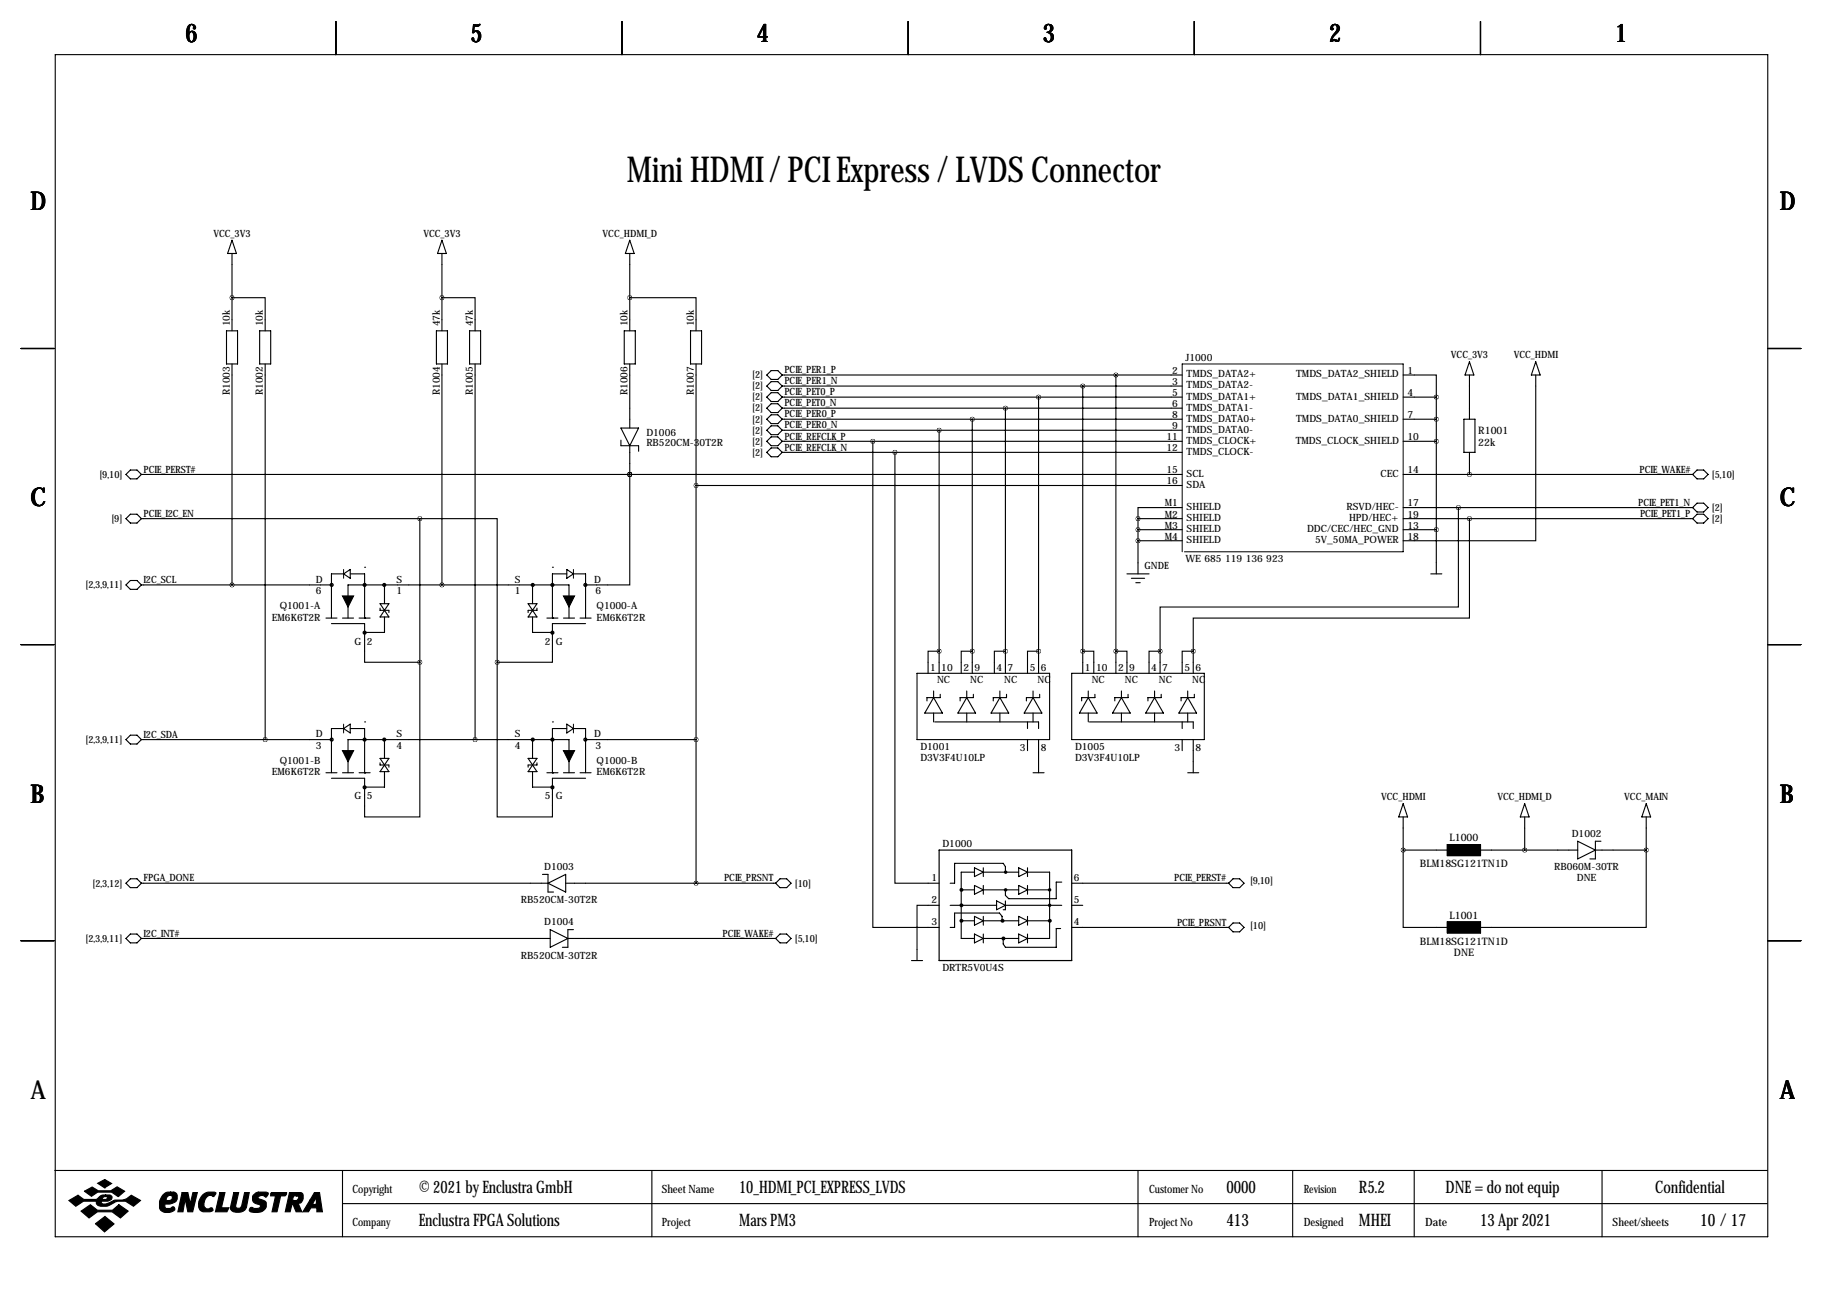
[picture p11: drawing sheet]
<svg xmlns="http://www.w3.org/2000/svg" width="419mm" height="297mm" viewBox="0 0 419 297" stroke-linecap="round" stroke-linejoin="round" font-family="sans-serif">
<g fill="none" stroke="#000" stroke-width=".25">
<path d="M12.7 12.6h393.7v271.7h-393.7zM77.2 4.9v7.7M143 4.9v7.7M208.8 4.9v7.7M274.6 4.9v7.7M340.4 4.9v7.7M53.3 58.3v17.8M53.3 55.2l1.1 3.1h-2.1zM101.6 58.3v17.8M101.6 55.2l1 3.1h-2zM144.8 58.3v17.8M144.8 55.2l1 3.1h-2z"/>
<path d="M52.1 76.1h2.5v7.6h-2.5zM53.3 68.4h7.7v7.7M59.7 76.1h2.5v7.6h-2.5zM100.3 76.1h2.6v7.6h-2.6zM101.6 68.4h7.6v7.7M107.9 76.1h2.6v7.6h-2.6zM143.5 76.1h2.5v7.6h-2.5zM144.8 68.4h15.2v7.7M158.7 76.1h2.6v7.6h-2.6zM4.8 80.1h7.6M53.3 83.7v50.8M61 83.7v86.3"/>
<path d="M101.6 83.7v50.8M109.2 83.7v86.3M142.7 98.4h4.1l-2 4.1zM144.8 83.7v14.7M160 83.7v119.4M176.3 91.3l1-1h1.5l1 1-1 1h-1.5zM176.3 93.8l1-1h1.5l1 1-1 1.1h-1.5zM176.3 96.4l1-1h1.5l1 1-1 1h-1.5zM176.3 98.9l1-1h1.5l1 1-1 1h-1.5zM176.3 86.2l1-1h1.5l1 1-1 1h-1.5zM176.3 88.8l1-1.1h1.5l1 1.1-1 1h-1.5zM179.8 96.4h92"/>
<path d="M179.8 86.2h92M179.8 88.8h92M179.8 91.3h92M179.8 93.8h92M179.8 98.9h92M215.9 98.9v55.9M223.5 96.4v58.4M231.1 93.8v61M238.8 91.3v63.5M248.9 88.8v66M256.5 86.2v68.6M322.6 86.2h7.6v5.1"/>
<path d="M322.6 96.4h7.6M322.6 91.3h7.6M330.2 91.3v40.6M336.5 96.4h2.6v7.6h-2.6zM337.8 86.2v10.2M337.8 83.2l1 3h-2zM353.1 86.2v38.1h-30.5M353.1 83.2l1 3h-2.1zM406.4 80.1h7.6M30 118.2h1.5l1 1-1 1.1h-1.5l-1-1.1zM30 108.1h1.5l1 1-1 1h-1.5l-1-1zM32.5 109.1h239.3"/>
<path d="M32.5 119.2h64M96.5 119.2h17.8v33.1M96.5 119.2v33.1M142.7 101.2v1.3h4.1v1.2M144.8 109.1h.1M144.8 109.1v25.4h-10.2M144.8 102.5v6.6M160 111.6h111.8M176.3 101.5l1-1.1h1.5l1 1.1-1 1h-1.5zM176.3 104l1-1h1.5l1 1-1 1h-1.5zM179.8 104h92M179.8 101.5h92"/>
<path d="M200.7 101.5v111.7h15.2M205.7 104v99.1h10.2M261.6 119.2v12.7M261.6 119.2h10.2M271.8 116.7h-10.2v2.5M322.6 101.5h7.6M322.6 109.1h66.5M322.6 116.7h66.5M322.6 119.2h66.5M335.3 116.7v22.9h-68.6v10.1M337.8 119.2v22.9h-63.5v7.6M337.8 104v5.1"/>
<path d="M390.1 115.7h1.6l1 1-1 1h-1.6l-1-1zM390.1 118.2h1.6l1 1-1 1.1h-1.6l-1-1.1zM390.1 108.1h1.6l1 1-1 1h-1.6l-1-1zM30 133.5h1.5l1 1-1 1h-1.5l-1-1zM32.5 134.5h43.7M79 131.9h-2.8v10.2M79 131.9l1.5-1v2.1zM80 137v-2.5h50.8v2.5M80 139.6v2.5M80.5 131.9h3.3v10.2M83.8 130.4h.1M87.4 138.8h2l-2 3h2z"/>
<path d="M87.4 139.8v.5h2v.5M88.4 134.5v4.3M121.4 138.8l2 3h-2l2-3zM122.4 134.5v4.3M123.4 139.8v.5h-2v.5M127 130.4h.1M130.3 131.9h-3.3v10.2M130.3 130.9l1.5 1-1.5 1.1zM130.8 139.6v2.5M131.8 131.9h2.8v10.2M259.1 131.9h5.1M260.1 133h3"/>
<path d="M261.1 134h1M261.6 121.8h10.2M261.6 124.3h10.2M322.6 121.8h7.6M328.9 131.9h2.6M4.8 148.2h7.6M74.9 142.1h2.6M76.2 143.4h7.6v8.9h12.7M78.7 142.1h2.6M82.5 142.1h2.6M83.8 142.1h.1M88.4 141.8v3.6h-4.6"/>
<path d="M96.5 152.3v35.5h-12.7v-8.9h-7.6M114.3 152.3v35.5h12.7v-8.9h7.6M122.4 141.8v3.6h4.6M125.7 142.1h2.6M127 142.1h.1M129.5 142.1h2.6M133.3 142.1h2.6M134.6 143.4h-7.6v8.9h-12.7M210.8 154.8h30.5v15.2h-30.5zM214.6 158.9v1.5M215.9 149.7h-2.5v5.1M216.2 159.6v.8h-3.1v.7"/>
<path d="M222.2 158.9v1.5M223.5 149.7h-2.5v5.1M223.8 159.6v.8h-3.1v.7M229.9 158.9v1.5M231.1 149.7h-2.5v5.1M231.4 159.6v.8h-3.1v.7M237.5 158.9v1.5M238.8 149.7h-2.6v5.1M239 159.6v.8h-3v.7M246.4 154.8h30.5v15.2h-30.5zM248.9 149.7h2.6v5.1M250.2 158.9v1.5"/>
<path d="M251.7 159.6v.8h-3v.7M256.5 149.7h2.6v5.1M257.8 158.9v1.5M259.3 159.6v.8h-3v.7M265.4 158.9v1.5M266.7 149.7h-2.5v5.1M266.7 149.7v5.1M267 159.6v.8h-3.1v.7M273 158.9v1.5M274.3 149.7h-2.5v5.1M274.3 149.7v5.1M274.6 159.6v.8h-3.1v.7"/>
<path d="M406.4 148.2h7.6M30 169h1.5l1 1-1 1.1h-1.5l-1-1.1zM32.5 170h43.7M74.9 177.7h2.6M78.7 177.7h2.6M79 167.5h-2.8v10.2M79 167.5l1.5-1v2zM80 172.6v-2.6h50.8v2.6M80 175.1v2.6M80.5 167.5h3.3v10.2M82.5 177.7h2.6M83.8 166h.1"/>
<path d="M83.8 177.7h.1M87.4 174.4h2l-2 3h2zM87.4 175.4v.5h2v.5M88.4 177.4v3.6h-4.6M88.4 170v4.4M121.4 174.4l2 3h-2l2-3zM122.4 170v4.4M122.4 177.4v3.6h4.6M123.4 175.4v.5h-2v.5M125.7 177.7h2.6M127 166h.1M127 177.7h.1"/>
<path d="M129.5 177.7h2.6M130.3 167.5h-3.3v10.2M130.3 166.5l1.5 1-1.5 1zM130.8 175.1v2.6M131.8 167.5h2.8v10.2M133.3 177.7h2.6M134.6 170h25.4M214.6 163.9v2.1M214.6 160.4l2.1 3.5h-4.1zM214.9 166h23.9v1.5M222.2 163.9v2.1M222.2 160.4l2.1 3.5h-4.1z"/>
<path d="M229.9 160.4l2 3.5h-4.1zM229.9 163.9v2.1M236.2 166v1.5M236.2 170v2.6M237.5 163.9v2.1M237.5 160.4l2 3.5h-4zM237.5 177.7h2.5M238.8 170v7.7M250.2 160.4l2 3.5h-4zM250.2 163.9v2.1M250.4 166h23.9v1.5M257.8 160.4l2 3.5h-4z"/>
<path d="M257.8 163.9v2.1M265.4 160.4l2.1 3.5h-4.1zM265.4 163.9v2.1M271.8 166v1.5M271.8 170v2.6M273 160.4l2.1 3.5h-4.1zM273 163.9v2.1M273 177.7h2.6M274.3 170v7.7M224 199.5l2.1 1-2.1 1zM226.1 199.5v2M234.2 199.5l2 1-2 1z"/>
<path d="M236.2 199.5v2M322.6 195.4v17.8h10.1M322.6 195.4h10.1M322.6 184.8l1 3h-2zM322.6 187.8v7.6M332.7 194.2h7.7v2.5h-7.7zM340.4 195.4h22.3M350.5 184.8l1 3h-2zM350.5 187.8v7.6M362.7 193.4l4.1 2-4.1 2.1zM366.8 195.4h11.7M368 193.4h-1.2v4.1h-1.3"/>
<path d="M378.5 195.4v17.8h-38.1M378.5 184.8l1 3h-2.1zM378.5 187.8v7.6M4.8 216.3h7.6M30 202h1.5l1 1.1-1 1h-1.5l-1-1zM30 214.7h1.5l1 1.1-1 1h-1.5l-1-1zM32.5 215.8h94M32.5 203.1h93.5M124.7 201h1.3v4.1h1.3M126 203.1l4-2.1v4.1zM126.5 213.7l4.1 2.1-4.1 2zM130 203.1h48.3"/>
<path d="M130.6 215.8h47.7M131.8 213.7h-1.2v4.1h-1.3M178.3 203.1l1-1.1h1.5l1.1 1.1-1.1 1h-1.5zM179.3 214.7h1.5l1.1 1.1-1.1 1h-1.5l-1-1zM215.9 208.1h-5.1v12.7M218.4 208.1h10.7M221 204.6h3M221 211.7h3M224 203.6l2.1 1-2.1 1zM224 210.7l2.1 1-2.1 1zM224 214.7l2.1 1.1-2.1 1zM224 200.5h-3v15.3h3"/>
<path d="M226.1 203.6v2M226.1 210.7v2M226.1 214.7v2.1M226.1 200.5h8.1M226.1 204.6h8.1M226.1 211.7h8.1M226.1 215.8h8.1M229.1 207.1l2 1-2 1.1zM230.4 211.7v-1l-.6-.8h-10.3v3.3h-1.1M231.1 200.5v-1.3l-.5-.7h-11.1v4.6h-1.1M231.1 207.1v2.1h-.5M231.1 208.1h13"/>
<path d="M234.2 203.6l2 1-2 1zM234.2 210.7l2 1-2 1zM234.2 214.7l2 1.1-2 1zM236.2 203.6v2M236.2 210.7v2M236.2 214.7v2.1M236.2 200.5h5.1v15.3h-5.1M236.2 204.6h5.1M236.2 211.7h5.1M243.8 213.5h-1v4.3h-11.7l-.5-.8v-1.2M244.1 202.8h-1.3v3.8h-10.9l-.8-.7v-1.3M246.4 208.1h2.5"/>
<path d="M246.4 203.1h36M246.4 213.2h36M282.4 213.2l1.1-1h1.5l1 1-1 1h-1.5zM283.5 202h1.5l1 1.1-1 1h-1.5l-1.1-1zM332.7 211.9h7.7v2.6h-7.7zM406.4 216.3h7.6M209.5 220.8h2.6M12.6 269.1h393.7M78.7 269.1v15.2M78.7 276.7h327.6M149.9 269.1v15.2M261.6 269.1v15.2"/>
<path d="M297.2 269.1v15.2M325.1 269.1v15.2M368.3 269.1v15.2"/>
</g>
<g fill="#000" stroke="#000" stroke-width=".25">
<path d="M78.7 137h2.6l-1.3 2.6zM129.5 137h2.6l-1.3 2.6zM78.7 172.6h2.6l-1.3 2.5zM129.5 172.6h2.6l-1.3 2.5zM332.7 194.2h7.7v2.5h-7.7zM332.7 211.9h7.7v2.6h-7.7zM15.8 276l2.1-1.2 1.4 1h2.8l.3-.2a1.77 1.77 0 0 1 1.9-.9v.4l-.6 .2-.2 .5h.9l.3-.6-.4-.1v-.4h.9a.59 .59 0 0 1 .6 .7l-.2 .4-.8 .4h-1.4l-.1 .1 .1 .4a3.2 3.2 0 0 0 2.7-.7l.3-.1a4 4 0 0 0 3.8-1.1l2.1 1.2-1.6 1.3a4 4 0 0 0-5.5-.2 2.66 2.66 0 0 1-2.9-.2l-.1-.7h-3l-1.8 1.1zM19.4 273.9l1.8-1 1.4 .9h2.9l1.4-.9 1.8 1-1.5 1.2-1.5-1h-3.2l-1.5 .9zM22.5 272l1.6-.8 1.6 .9-1.6 1zM18.6 278.4l2.2-1.4 1.6 1.2h3.5l1.4-1.2 2.2 1.4-1.8 1.6-1.9-1.4h-3.4l-1.9 1.4zM37.4 274.7a1.75 1.75 0 0 1 1.8-.6v.7a.82 .82 0 0 0-.8 1.2h.6a.6 .6 0 0 0 .6-.5 .6 .6 0 0 0-.4-.7v-.7h.8l.5 .3a1.61 1.61 0 0 1 0 1.7 1.61 1.61 0 0 1-1.5 .7h-1v.9l.2 .1h.9l.7-.4 .4 .4a1.06 1.06 0 0 1-1.3 1 1.82 1.82 0 0 1-2.2-1.1 3.5 3.5 0 0 1 .7-3zM41.9 274.2h1.3l.5 2.6 .6-2.6h1.1l-1.1 4.4h-1.1l-.6-2.9-.5 2.9h-1.2z"/>
<path d="M46.7 274.6a2.78 2.78 0 0 1 2.9-.4l-.4 .9a1.32 1.32 0 0 0-2.1 .8l-.2 .8a.98 .98 0 0 0 1.1 1.2 .55 .55 0 0 1 .6-.2 .55 .55 0 0 1 .4 .6l-.7 .3-1.8-.1a1.79 1.79 0 0 1-.8-2.3zM50.5 274.2h1.2l-.8 3.5h1.7l-.4 .9h-2.7zM53.7 274.2h1.2l-.7 3.1a.73 .73 0 0 0 .7 .5 .73 .73 0 0 0 .7-.6l.6-3h1.1l-.7 3.4a2.28 2.28 0 0 1-3.6 .4v-.4zM58.3 274.7l.8-.6h2.1l.5 .2v.2l-.6 .7a.96 .96 0 0 0-1-.4 .96 .96 0 0 0-.8 .6l1.7 .8a1.71 1.71 0 0 1-.1 1.8 1.71 1.71 0 0 1-1.7 .8l-1.4-.2a.51 .51 0 0 1-.4-.7 .51 .51 0 0 1 .8-.2l1 .1a.52 .52 0 0 0 .6-.2 .52 .52 0 0 0-.2-.7 1.39 1.39 0 0 1-1.4-.6 1.39 1.39 0 0 1 .1-1.6zM62.2 274.4l.2-.2h3.5l-.1 .4-.3 .3h-1l-.8 3.7h-1.2l.8-3.7h-1.1zM66.5 274.2h1.7v.7h-.7l-.2 1.1h.9l.3-.3a.44 .44 0 0 0 .1-.5 .44 .44 0 0 0-.4-.3v-.7h1l.3 .2 .2 .3v.9a1.03 1.03 0 0 1-1.2 1l.9 2h-1.3l-.8-1.8h-.1l-.5 1.8h-1.1zM72.3 274.2h1.2l.6 4.4h-1.3v-.9h-1.3l-.6 .9h-1.3l1.7-2.7h1l-.4 .8 .2 .2h.4l.2-.2v-1.5l-.4 .7h-1zM21.9 281.3l2.2-1.6 2.1 1.7-2.2 1.8z"/>
</g>
<path d="M215.9 195.4h30.5v25.4h-30.5z" fill="none" stroke="#000" stroke-width=".28"/>
<g fill="none" stroke="#000" stroke-width=".38">
<circle cx="221" cy="208.1" r=".25"/>
<circle cx="221" cy="211.7" r=".25"/>
<circle cx="221" cy="204.6" r=".25"/>
<circle cx="230.5" cy="211.7" r=".25"/>
<circle cx="230.7" cy="215.8" r=".25"/>
<circle cx="231.2" cy="204.6" r=".2"/>
<circle cx="231.2" cy="200.5" r=".2"/>
<circle cx="241.3" cy="204.6" r=".2"/>
<circle cx="241.3" cy="208.1" r=".2"/>
<circle cx="241.4" cy="211.7" r=".25"/>
</g>
<circle cx="241.3" cy="208.1" r=".19" fill="#000"/>
<path d="M79 130.9v2.1M131.8 130.9v2.1M271.8 126.9v-43.2h50.8v43.2h-50.3M79 166.5v2M131.8 166.5v2" fill="none" stroke="#000" stroke-width=".23"/>
<g fill="none" stroke="#000" stroke-width=".63">
<circle cx="76.3" cy="134.5" r=".15"/>
<circle cx="83.8" cy="134.5" r=".15"/>
<circle cx="88.3" cy="134.5" r=".15"/>
<circle cx="122.5" cy="134.5" r=".15"/>
<circle cx="127" cy="134.5" r=".15"/>
<circle cx="134.6" cy="134.5" r=".15"/>
<circle cx="83.8" cy="145.5" r=".15"/>
<circle cx="127" cy="145.5" r=".15"/>
<circle cx="76.3" cy="170" r=".15"/>
<circle cx="83.8" cy="170" r=".15"/>
<circle cx="88.3" cy="170" r=".15"/>
<circle cx="122.5" cy="170" r=".15"/>
<circle cx="127" cy="170" r=".15"/>
<circle cx="134.6" cy="170" r=".15"/>
<circle cx="83.8" cy="181" r=".15"/>
<circle cx="127" cy="181" r=".15"/>
</g>
<path d="M261.6 124.3a.05 .05 0 0 0 .1 0 .05 .05 0 0 0-.1 0zM261.6 119.2a.05 .05 0 0 0 .1 0 .05 .05 0 0 0-.1 0zM261.6 121.8a.05 .05 0 0 0 .1 0 .05 .05 0 0 0-.1 0zM223.5 96.4a.05 .05 0 0 0 .1 0 .05 .05 0 0 0-.1 0zM223.5 149.7a.05 .05 0 0 0 .1 0 .05 .05 0 0 0-.1 0zM231.1 93.8a.05 .05 0 0 0 .1 0 .05 .05 0 0 0-.1 0zM238.7 91.3a.05 .05 0 0 0 .1 0 .05 .05 0 0 0-.1 0zM350.5 195.4a.05 .05 0 0 0 .1 0 .05 .05 0 0 0-.1 0zM248.9 149.7a.05 .05 0 0 0 .1 0 .05 .05 0 0 0-.1 0zM205.7 104a.05 .05 0 0 0 .1 0 .05 .05 0 0 0-.1 0zM200.6 101.5a.05 .05 0 0 0 .1 0 .05 .05 0 0 0-.1 0zM337.8 109.1a.05 .05 0 0 0 .1 0 .05 .05 0 0 0-.1 0zM378.4 195.4a.05 .05 0 0 0 .1 0 .05 .05 0 0 0-.1 0zM256.5 86.2a.05 .05 0 0 0 .1 0 .05 .05 0 0 0-.1 0zM248.9 88.8a.05 .05 0 0 0 .1 0 .05 .05 0 0 0-.1 0zM335.2 116.7a.05 .05 0 0 0 .1 0 .05 .05 0 0 0-.1 0zM337.8 119.2a.05 .05 0 0 0 .1 0 .05 .05 0 0 0-.1 0zM144.7 109.1a.05 .05 0 0 0 .1 0 .05 .05 0 0 0-.1 0zM144.7 109.1a.05 .05 0 0 0 .1 0 .05 .05 0 0 0-.1 0zM144.7 68.4a.05 .05 0 0 0 .1 0 .05 .05 0 0 0-.1 0zM160 111.6a.05 .05 0 0 0 .1 0 .05 .05 0 0 0-.1 0zM160 170a.05 .05 0 0 0 .1 0 .05 .05 0 0 0-.1 0zM109.2 170a.05 .05 0 0 0 .1 0 .05 .05 0 0 0-.1 0zM60.9 170a.05 .05 0 0 0 .1 0 .05 .05 0 0 0-.1 0zM53.3 134.5a.05 .05 0 0 0 .1 0 .05 .05 0 0 0-.1 0zM53.3 68.4a.05 .05 0 0 0 .1 0 .05 .05 0 0 0-.1 0zM96.5 119.2a.05 .05 0 0 0 .1 0 .05 .05 0 0 0-.1 0zM96.5 152.3a.05 .05 0 0 0 .1 0 .05 .05 0 0 0-.1 0zM160 203.1a.05 .05 0 0 0 .1 0 .05 .05 0 0 0-.1 0zM231.1 149.7a.05 .05 0 0 0 .1 0 .05 .05 0 0 0-.1 0zM238.7 149.7a.05 .05 0 0 0 .1 0 .05 .05 0 0 0-.1 0zM256.5 149.7a.05 .05 0 0 0 .1 0 .05 .05 0 0 0-.1 0zM322.5 195.4a.05 .05 0 0 0 .1 0 .05 .05 0 0 0-.1 0zM274.3 149.7a.05 .05 0 0 0 .1 0 .05 .05 0 0 0-.1 0z" fill="#000" stroke="#000" stroke-width="1"/>
<text font-size="8.2" x="144.1" y="41.8">Mini HDMI / PCI Express / LVDS Connector</text>
<g font-size="5.9">
<text x="42.7" y="9.8">6</text>
<text x="108.2" y="9.8">5</text>
<text x="174" y="9.8">4</text>
<text x="239.8" y="9.8">3</text>
<text x="305.6" y="9.8">2</text>
<text x="371.3" y="9.8">1</text>
<text x="7" y="48.4">D</text>
<text x="409.2" y="48.4">D</text>
<text x="7" y="116.4">C</text>
<text x="409.2" y="116.4">C</text>
<text x="7" y="184.5">B</text>
<text x="409.2" y="184.5">B</text>
<text x="7" y="252.6">A</text>
<text x="409.2" y="252.6">A</text>
</g>
<g font-size="4">
<text x="96.3" y="274.2">© 2021 by Enclustra GmbH</text>
<text x="169.9" y="274.2">10_HDMI_PCI_EXPRESS_LVDS</text>
<text x="281.9" y="274.2">0000</text>
<text x="312.4" y="274.2">R5.2</text>
<text x="332.3" y="274.2">DNE = do not equip</text>
<text x="380.5" y="274.2">Confidential</text>
<text x="96.3" y="281.8">Enclustra FPGA Solutions</text>
<text x="169.9" y="281.8">Mars PM3</text>
<text x="281.9" y="281.8">413</text>
<text x="312.4" y="281.8">MHEI</text>
<text x="340.3" y="281.8">13 Apr 2021</text>
<text x="390.9" y="281.8">10 / 17</text>
</g>
<g font-size="2.6">
<text x="81" y="274.2">Copyright</text>
<text x="152.1" y="274.2">Sheet Name</text>
<text x="264.2" y="274.2">Customer No</text>
<text x="299.7" y="274.2">Revision</text>
<text x="81" y="281.8">Company</text>
<text x="152.1" y="281.8">Project</text>
<text x="264.2" y="281.8">Project No</text>
<text x="299.7" y="281.8">Designed</text>
<text x="327.7" y="281.8">Date</text>
<text x="370.7" y="281.8">Sheet/sheets</text>
</g>
<g font-size="2.4">
<text x="339.9" y="99.7">R1001</text>
<text x="339.9" y="102.6">22k</text>
<text x="333.2" y="193.4">L1000</text>
<text x="326.4" y="199.4">BLM18SG121TN1D</text>
<text x="333.2" y="211.2">L1001</text>
<text x="326.4" y="217.2">BLM18SG121TN1D</text>
<text x="334.3" y="219.7">DNE</text>
</g>
<g font-size="2.3">
<text x="49.1" y="54.5">VCC_3V3</text>
<text x="97.3" y="54.5">VCC_3V3</text>
<text x="138.5" y="54.5">VCC_HDMI_D</text>
<text x="52.8" y="75" transform="rotate(-90 52.8 75)">10k</text>
<text x="60.5" y="75" transform="rotate(-90 60.5 75)">10k</text>
<text x="101.1" y="75" transform="rotate(-90 101.1 75)">47k</text>
<text x="108.7" y="75" transform="rotate(-90 108.7 75)">47k</text>
<text x="144.3" y="75" transform="rotate(-90 144.3 75)">10k</text>
<text x="159.5" y="75" transform="rotate(-90 159.5 75)">10k</text>
<text x="272.5" y="82.9">J1000</text>
<text x="333.6" y="82.4">VCC_3V3</text>
<text x="348" y="82.4">VCC_HDMI</text>
<text x="172.9" y="87">[2]</text>
<text x="172.9" y="89.5">[2]</text>
<text x="180.3" y="85.8">PCIE_PER1_P</text>
<text x="180.3" y="88.4">PCIE_PER1_N</text>
<text x="269.5" y="86">2</text>
<text x="269.5" y="88.5">3</text>
<text x="272.8" y="86.8">TMDS_DATA2+</text>
<text x="272.8" y="89.3">TMDS_DATA2-</text>
<text x="298" y="86.8">TMDS_DATA2_SHIELD</text>
<text x="323.6" y="86">1</text>
<text x="52.8" y="90.9" transform="rotate(-90 52.8 90.9)">R1003</text>
<text x="60.5" y="90.9" transform="rotate(-90 60.5 90.9)">R1002</text>
<text x="101.1" y="90.9" transform="rotate(-90 101.1 90.9)">R1004</text>
<text x="108.7" y="90.9" transform="rotate(-90 108.7 90.9)">R1005</text>
<text x="144.3" y="90.9" transform="rotate(-90 144.3 90.9)">R1006</text>
<text x="159.5" y="90.9" transform="rotate(-90 159.5 90.9)">R1007</text>
<text x="172.9" y="92.1">[2]</text>
<text x="172.9" y="94.6">[2]</text>
<text x="180.3" y="90.9">PCIE_PET0_P</text>
<text x="180.3" y="93.4">PCIE_PET0_N</text>
<text x="180.3" y="96">PCIE_PER0_P</text>
<text x="269.5" y="91">5</text>
<text x="269.5" y="93.6">6</text>
<text x="272.8" y="91.9">TMDS_DATA1+</text>
<text x="272.8" y="94.4">TMDS_DATA1-</text>
<text x="298" y="91.9">TMDS_DATA1_SHIELD</text>
<text x="323.6" y="91">4</text>
<text x="148.6" y="100.2">D1006</text>
<text x="172.9" y="97.1">[2]</text>
<text x="172.9" y="99.7">[2]</text>
<text x="180.3" y="98.5">PCIE_PER0_N</text>
<text x="180.3" y="101.1">PCIE_REFCLK_P</text>
<text x="268.2" y="101.2">11</text>
<text x="269.5" y="96.1">8</text>
<text x="269.5" y="98.7">9</text>
<text x="272.8" y="96.9">TMDS_DATA0+</text>
<text x="272.8" y="99.5">TMDS_DATA0-</text>
<text x="298" y="96.9">TMDS_DATA0_SHIELD</text>
<text x="323.6" y="96.1">7</text>
<text x="323.6" y="101.2">10</text>
<text x="148.6" y="102.6">RB520CM-30T2R</text>
<text x="172.9" y="102.2">[2]</text>
<text x="172.9" y="104.8">[2]</text>
<text x="180.3" y="103.6">PCIE_REFCLK_N</text>
<text x="268.2" y="103.7">12</text>
<text x="272.8" y="102">TMDS_CLOCK+</text>
<text x="272.8" y="104.6">TMDS_CLOCK-</text>
<text x="297.9" y="102">TMDS_CLOCK_SHIELD</text>
<text x="22.9" y="109.8">[9,10]</text>
<text x="33" y="108.7">PCIE_PERST#</text>
<text x="268.2" y="108.8">15</text>
<text x="268.2" y="111.4">16</text>
<text x="272.8" y="109.6">SCL</text>
<text x="272.8" y="112.2">SDA</text>
<text x="317.4" y="109.6">CEC</text>
<text x="323.6" y="108.8">14</text>
<text x="376.9" y="108.7">PCIE_WAKE#</text>
<text x="393.5" y="109.8">[5,10]</text>
<text x="33" y="118.8">PCIE_I2C_EN</text>
<text x="267.8" y="116.4">M1</text>
<text x="267.8" y="119">M2</text>
<text x="272.8" y="117.3">SHIELD</text>
<text x="272.8" y="119.8">SHIELD</text>
<text x="309.6" y="117.3">RSVD/HEC-</text>
<text x="310.1" y="119.8">HPD/HEC+</text>
<text x="323.6" y="116.4">17</text>
<text x="323.6" y="119">19</text>
<text x="376.6" y="116.3">PCIE_PET1_N</text>
<text x="377" y="118.8">PCIE_PET1_P</text>
<text x="393.5" y="117.5">[2]</text>
<text x="25.6" y="120">[9]</text>
<text x="267.8" y="121.5">M3</text>
<text x="267.8" y="124.1">M4</text>
<text x="272.8" y="122.3">SHIELD</text>
<text x="272.8" y="124.9">SHIELD</text>
<text x="300.5" y="122.3">DDC/CEC/HEC_GND</text>
<text x="302.4" y="124.9">5V_50MA_POWER</text>
<text x="323.6" y="121.5">13</text>
<text x="323.6" y="124.1">18</text>
<text x="393.5" y="120">[2]</text>
<text x="263.1" y="130.9">GNDE</text>
<text x="272.5" y="129.2">WE 685 119 136 923</text>
<text x="19.7" y="135.2">[2,3,9,11]</text>
<text x="33" y="134.1">I2C_SCL</text>
<text x="72.6" y="136.6">6</text>
<text x="72.6" y="134">D</text>
<text x="91.2" y="136.6">1</text>
<text x="91.2" y="134">S</text>
<text x="118.4" y="136.6">1</text>
<text x="118.4" y="134">S</text>
<text x="136.6" y="134">D</text>
<text x="136.9" y="136.6">6</text>
<text x="62.5" y="142.7">EM6K6T2R</text>
<text x="64.3" y="140.1">Q1001-A</text>
<text x="137.2" y="140.1">Q1000-A</text>
<text x="137.2" y="142.7">EM6K6T2R</text>
<text x="81.5" y="148.2">G</text>
<text x="84.3" y="148.2">2</text>
<text x="125.2" y="148.2">2</text>
<text x="127.8" y="148.2">G</text>
<text x="213.9" y="154.3">1</text>
<text x="216.4" y="154.3">10</text>
<text x="221.5" y="154.3">2</text>
<text x="224" y="154.3">9</text>
<text x="229.1" y="154.3">4</text>
<text x="231.6" y="154.3">7</text>
<text x="236.7" y="154.3">5</text>
<text x="239.3" y="154.3">6</text>
<text x="249.4" y="154.3">1</text>
<text x="252" y="154.3">10</text>
<text x="257" y="154.3">2</text>
<text x="259.6" y="154.3">9</text>
<text x="264.7" y="154.3">4</text>
<text x="267.2" y="154.3">7</text>
<text x="272.3" y="154.3">5</text>
<text x="274.8" y="154.3">6</text>
<text x="215.4" y="156.9">NC</text>
<text x="223" y="156.9">NC</text>
<text x="230.9" y="156.9">NC</text>
<text x="238.5" y="156.9">NC</text>
<text x="251" y="156.9">NC</text>
<text x="258.6" y="156.9">NC</text>
<text x="266.4" y="156.9">NC</text>
<text x="274.1" y="156.9">NC</text>
<text x="19.7" y="170.8">[2,3,9,11]</text>
<text x="33" y="169.6">I2C_SDA</text>
<text x="72.6" y="172.2">3</text>
<text x="72.6" y="169.5">D</text>
<text x="91.2" y="172.2">4</text>
<text x="91.2" y="169.5">S</text>
<text x="118.4" y="172.2">4</text>
<text x="118.4" y="169.5">S</text>
<text x="136.6" y="169.5">D</text>
<text x="136.9" y="172.2">3</text>
<text x="211.6" y="172.4">D1001</text>
<text x="234.4" y="172.6">3</text>
<text x="239.3" y="172.6">8</text>
<text x="247.1" y="172.4">D1005</text>
<text x="270" y="172.6">3</text>
<text x="274.8" y="172.6">8</text>
<text x="62.5" y="178.3">EM6K6T2R</text>
<text x="64.3" y="175.6">Q1001-B</text>
<text x="137.2" y="175.6">Q1000-B</text>
<text x="137.2" y="178.3">EM6K6T2R</text>
<text x="211.6" y="175">D3V3F4U10LP</text>
<text x="247.1" y="175">D3V3F4U10LP</text>
<text x="81.5" y="183.8">G</text>
<text x="84.3" y="183.8">5</text>
<text x="125.2" y="183.8">5</text>
<text x="127.8" y="183.8">G</text>
<text x="317.5" y="184">VCC_HDMI</text>
<text x="344.3" y="184">VCC_HDMI_D</text>
<text x="373.4" y="184">VCC_MAIN</text>
<text x="216.7" y="194.7">D1000</text>
<text x="361.3" y="192.4">D1002</text>
<text x="21.3" y="203.8">[2,3,12]</text>
<text x="33" y="202.7">FPGA_DONE</text>
<text x="125.1" y="200">D1003</text>
<text x="166.5" y="202.7">PCIE_PRSNT</text>
<text x="182.7" y="203.8">[10]</text>
<text x="214.1" y="202.6">1</text>
<text x="246.9" y="202.6">6</text>
<text x="270" y="202.7">PCIE_PERST#</text>
<text x="287.4" y="203.3">[9,10]</text>
<text x="357.3" y="200.1">RB060M-30TR</text>
<text x="362.5" y="202.6">DNE</text>
<text x="119.7" y="207.7">RB520CM-30T2R</text>
<text x="214.1" y="207.6">2</text>
<text x="246.9" y="207.6">5</text>
<text x="33" y="215.4">I2C_INT#</text>
<text x="125.1" y="212.7">D1004</text>
<text x="166.1" y="215.4">PCIE_WAKE#</text>
<text x="214.1" y="212.7">3</text>
<text x="246.9" y="212.7">4</text>
<text x="270.6" y="212.8">PCIE_PRSNT</text>
<text x="287.4" y="213.5">[10]</text>
<text x="19.7" y="216.5">[2,3,9,11]</text>
<text x="119.7" y="220.4">RB520CM-30T2R</text>
<text x="182.7" y="216.5">[5,10]</text>
<text x="216.7" y="223.2">DRTR5V0U4S</text>
</g>
</svg>
